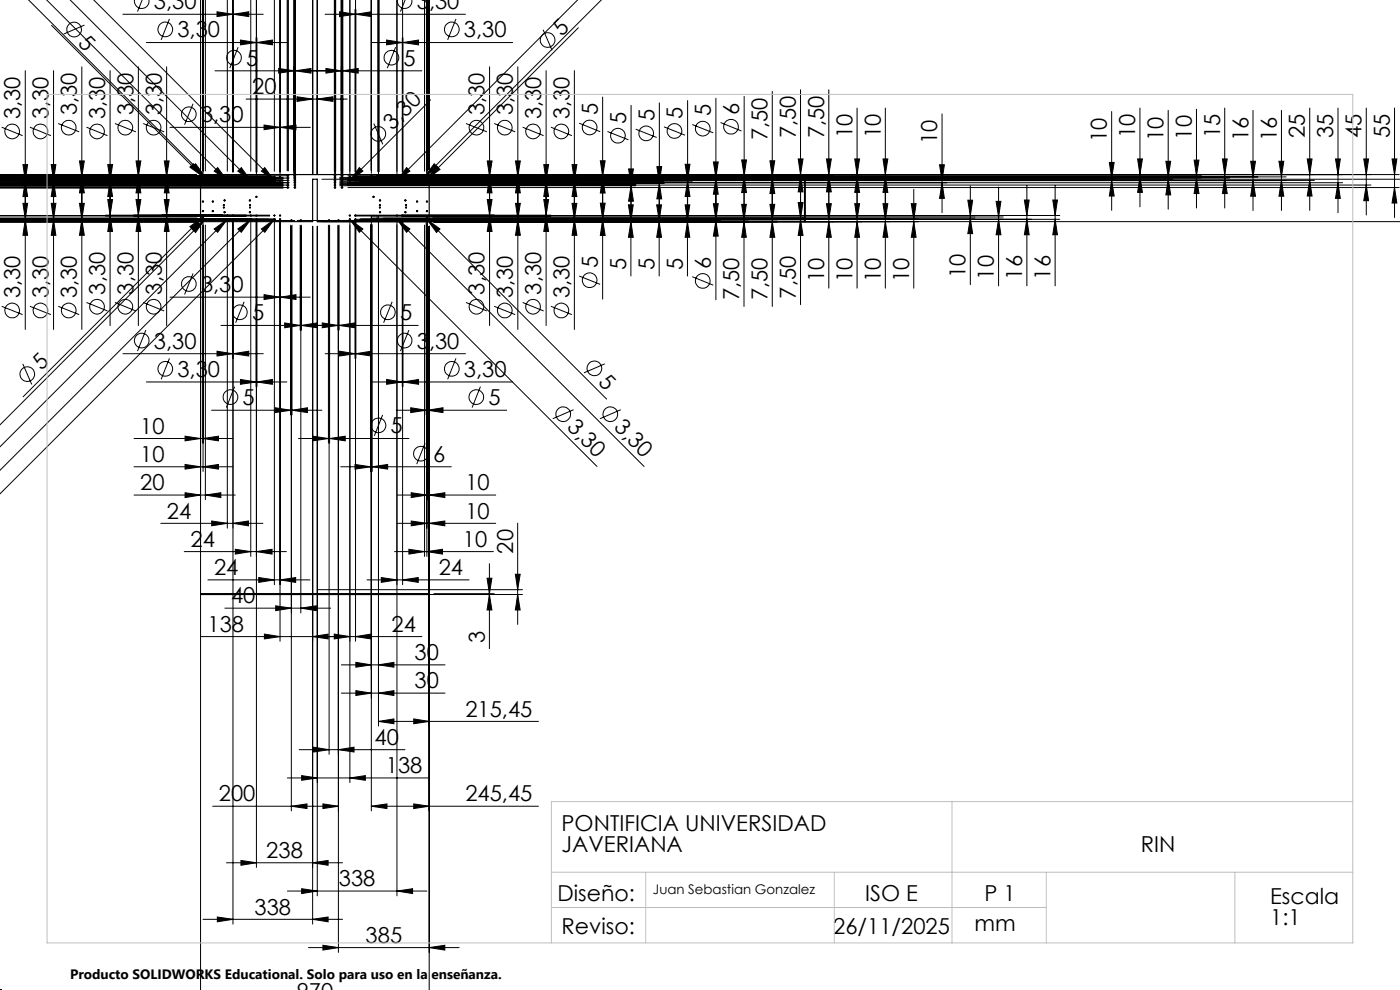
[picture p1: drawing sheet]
<svg xmlns="http://www.w3.org/2000/svg" width="297mm" height="210mm" viewBox="0 0 297 210" stroke-linecap="round" stroke-linejoin="round" font-family="sans-serif">
<g fill="none" stroke="#000" stroke-width=".25">
<path d="M42.5 37h48.6v10h-23.8v-9h-1v9h-23.8zM78.8 37.8h1.5v.5h-1.5zM170.7 37h.1v10h-.1zM52.9 42.5l.2-.1v.2zM53 44l.1 .1zM53 43.5v.1zM54.3 41.7h.2v.1zM78.8 45.8h1.5v.5h-1.5zM80.5 44l.1 .1zM80.5 43.5l.1 .1zM42.5 125.9h48.6v.2h-48.6zM66.3 125.9v.2"/>
<path d="M67.3 125.9v.2"/>
<circle cx="43.1" cy="38" r=".12"/>
<circle cx="43.1" cy="37.5" r=".13"/>
<circle cx="43.6" cy="37.5" r=".13"/>
<circle cx="48.2" cy="37.5" r=".08"/>
<circle cx="48.2" cy="38.3" r=".08"/>
<circle cx="49.4" cy="37.5" r=".08"/>
<circle cx="49.4" cy="38.3" r=".08"/>
<circle cx="53.2" cy="37.5" r=".08"/>
<circle cx="53.2" cy="38.3" r=".08"/>
<circle cx="54.4" cy="37.5" r=".08"/>
<circle cx="54.4" cy="38.3" r=".08"/>
<circle cx="58.2" cy="37.5" r=".08"/>
<circle cx="58.2" cy="38.3" r=".09"/>
<circle cx="59.4" cy="37.5" r=".08"/>
<circle cx="59.4" cy="38.3" r=".09"/>
<circle cx="61" cy="37.8" r=".12"/>
<circle cx="61.1" cy="39.8" r=".13"/>
<circle cx="61.1" cy="37.3" r=".13"/>
<circle cx="61.1" cy="39.3" r=".13"/>
<circle cx="61.1" cy="38.3" r=".13"/>
<circle cx="61.1" cy="38.8" r=".13"/>
<circle cx="62.6" cy="37.8" r=".12"/>
<circle cx="62.6" cy="37.3" r=".13"/>
<circle cx="62.6" cy="39.8" r=".13"/>
<circle cx="62.6" cy="39.3" r=".13"/>
<circle cx="62.6" cy="38.3" r=".13"/>
<circle cx="62.6" cy="38.8" r=".13"/>
<circle cx="71.1" cy="37.8" r=".12"/>
<circle cx="71.1" cy="37.3" r=".13"/>
<circle cx="71.1" cy="39.8" r=".13"/>
<circle cx="71.1" cy="39.3" r=".13"/>
<circle cx="71.1" cy="38.3" r=".13"/>
<circle cx="71.1" cy="38.8" r=".13"/>
<circle cx="72.5" cy="37.8" r=".12"/>
<circle cx="72.6" cy="39.8" r=".13"/>
<circle cx="72.6" cy="37.3" r=".13"/>
<circle cx="72.6" cy="39.3" r=".13"/>
<circle cx="72.6" cy="38.3" r=".13"/>
<circle cx="72.6" cy="38.8" r=".13"/>
<circle cx="74.2" cy="37.5" r=".08"/>
<circle cx="74.2" cy="38.3" r=".08"/>
<circle cx="75.4" cy="37.5" r=".08"/>
<circle cx="75.4" cy="38.3" r=".08"/>
<circle cx="78.8" cy="37.4" r=".15"/>
<circle cx="80.3" cy="37.4" r=".14"/>
<circle cx="84.2" cy="37.5" r=".08"/>
<circle cx="84.2" cy="38.3" r=".09"/>
<circle cx="85.4" cy="37.5" r=".08"/>
<circle cx="85.4" cy="38.3" r=".09"/>
<circle cx="90" cy="37.5" r=".13"/>
<circle cx="90.5" cy="38" r=".12"/>
<circle cx="90.5" cy="37.5" r=".13"/>
<circle cx="43" cy="44.8" r=".11"/>
<circle cx="43" cy="42.8" r=".1"/>
<circle cx="43.1" cy="46.5" r=".12"/>
<circle cx="43.1" cy="46" r=".13"/>
<circle cx="43.5" cy="46.5" r=".12"/>
<circle cx="45.2" cy="44.8" r=".11"/>
<circle cx="45.2" cy="42.8" r=".1"/>
<circle cx="47.5" cy="43.5" r=".07"/>
<circle cx="47.5" cy="44" r=".07"/>
<circle cx="47.6" cy="42.5" r=".1"/>
<circle cx="47.6" cy="45" r=".1"/>
<circle cx="48.2" cy="45.7" r=".08"/>
<circle cx="48.2" cy="46.5" r=".08"/>
<circle cx="49.4" cy="45.7" r=".08"/>
<circle cx="49.4" cy="46.5" r=".08"/>
<circle cx="53" cy="45" r=".1"/>
<circle cx="53.2" cy="45.7" r=".08"/>
<circle cx="53.2" cy="46.5" r=".08"/>
<circle cx="54.4" cy="45.8" r=".11"/>
<circle cx="54.4" cy="46.5" r=".08"/>
<circle cx="58.2" cy="45.7" r=".08"/>
<circle cx="58.2" cy="46.5" r=".08"/>
<circle cx="59.4" cy="45.7" r=".08"/>
<circle cx="59.4" cy="46.5" r=".08"/>
<circle cx="61.8" cy="46.8" r=".13"/>
<circle cx="63.8" cy="46.8" r=".12"/>
<circle cx="69.8" cy="46.8" r=".12"/>
<circle cx="71.8" cy="46.8" r=".12"/>
<circle cx="74.2" cy="45.7" r=".08"/>
<circle cx="74.2" cy="46.5" r=".08"/>
<circle cx="75.4" cy="45.7" r=".08"/>
<circle cx="75.4" cy="46.5" r=".08"/>
<circle cx="78.8" cy="46.6" r=".15"/>
<circle cx="79.2" cy="41.8" r=".1"/>
<circle cx="80.3" cy="46.6" r=".14"/>
<circle cx="80.6" cy="42.5" r=".1"/>
<circle cx="80.6" cy="45" r=".1"/>
<circle cx="84.2" cy="45.7" r=".08"/>
<circle cx="84.2" cy="46.5" r=".08"/>
<circle cx="85.4" cy="45.7" r=".08"/>
<circle cx="85.4" cy="46.5" r=".08"/>
<circle cx="86" cy="42.5" r=".1"/>
<circle cx="86" cy="45" r=".1"/>
<circle cx="86.1" cy="44" r=".08"/>
<circle cx="86.1" cy="43.5" r=".08"/>
<circle cx="88.5" cy="44.8" r=".11"/>
<circle cx="88.5" cy="42.8" r=".1"/>
<circle cx="90" cy="46.5" r=".12"/>
<circle cx="90.5" cy="46.5" r=".12"/>
<circle cx="90.5" cy="46" r=".13"/>
<circle cx="90.6" cy="44.8" r=".11"/>
<circle cx="90.6" cy="42.8" r=".1"/>
</g>
<g fill="none" stroke="#000" stroke-width=".21">
<path d="M6 0l37.5 37.4M9.9 0l38.3 38.3M14.8 0l38.4 38.3M19.8 0l38.3 38.3M30.2 0l-1 2.5M31.6 -.1a1.55 1.55 0 0 1-1.5 1.9 1.55 1.55 0 0 1-1.6-1.8M42.5 0v36M43.1 0v36.8M43.6 0v36.3M48.2 0v36.3M49.4 0v36.3M53.2 0v36.3"/>
<path d="M54.4 0v37.1M58.2 0v36.3M59.4 0v37.1M60.9 0v36.3M61.1 0v36M61.2 0v36.3M62.4 0v38.8h.3v-38.8M62.5 0v38.5M66.3 0v37M67.3 0v37M70.9 0v38.8h.3v-38.8M71 0v36"/>
<path d="M72.4 0v38.8h.3v-38.8M72.6 0v38.5M74.2 0v37.1M75.4 0v36.3M78.8 0v36.8M80.2 0v36.4M80.3 0v36.8M80.4 0v36.4M84.2 0v37.1M85.4 0v36.3M86 0l-1.1 2.5M87.4 -.1a1.55 1.55 0 0 1-1.6 1.9 1.55 1.55 0 0 1-1.5-1.8"/>
<path d="M90.1 0v36.3M90.6 0v36.8M91.1 0v36M122.6 0l-38.3 38.3M127.6 0l-37.6 37.6M5.4 15v54.9M10.9 5.4l32.1 32M11.4 15v54.9M17.4 14.2v55.7M17.9 5.3l-4.4 1.9M23.4 15v54.1M26.1 3h29.7"/>
<path d="M29.4 14.2v54.9M31 9h29.9M35.3 14.2v54.9M35.9 4l-1.7 4.5M45.6 15h43.9M46 2.5l3.3 .5-3.3 .5zM49.3 2v34.5M49.5 3l3.3-.5v1zM49.5 2v34.5M50.5 10l-1.7 4.5M51 8.5l3.3 .5-3.3 .5zM54.3 8v28.5"/>
<path d="M54.5 9l3.3-.5v1zM54.5 8v28.5M59.1 14.5l3.3 .5-3.3 .5zM62.7 15l3.3-.5v1zM69 3h29.7M69.1 14.5l3.3 .5-3.3 .5zM72 2.5l3.3 .5-3.3 .5zM72.7 15l3.3-.5v1zM75.3 2v34.5M75.5 3l3.3-.5v1zM75.5 2v34.5M79 9h29.8"/>
<path d="M82 8.5l3.3 .5-3.3 .5zM83.9 10l-1.7 4.5M85.3 8v28.5M85.5 9l3.3-.5v1zM85.5 8v28.5M96.7 4l-1.7 4.5M103.9 14.2v54.9M109.9 14.2v55.7M115.2 6.3l1.9 4.4M115.9 15v54.1M121.8 15v54.9M122.7 5.9l-32.2 32.2"/>
<path d="M163.8 19.4v45.6M169.8 19v45.6M175.8 19v42.1M-.1 38.8h61.4M-.1 39.8h61.4M-.1 39.9h60.1M-.1 39.6h60.1M0 37h41.6M0 38.4h60M0 37.5h58.3M0 38.1h60M0 37.9h60"/>
<path d="M0 37.6h60M0 38h41.8M0 39.3h61.3M0 37.8h61.3M0 37.3h61.3M0 39.4h60M0 39.1h60M0 38.9h60M0 38.7h60M.4 27l4.4 1.8M4.4 38.2h54M4.9 34.9h1l-.5 3.3z"/>
<path d="M5.4 38.4l.5 3.3h-1zM6.3 27l4.5 1.8M10.9 34.9h1l-.5 3.3zM11.4 38.4l.5 3.3h-1zM12.3 26.2l4.5 1.8M16.4 37.6h40.8M16.4 37.4h40.8M16.9 34.1h1l-.5 3.3zM17.4 37.6l.5 3.3h-1zM18.3 27l4.5 1.8M22.9 34.9h1l-.5 3.3zM23.4 38.4l.5 3.3h-1z"/>
<path d="M24.4 26.2l4.4 1.8M28.9 34.1h1l-.5 3.3zM29.4 37.6l.5 3.3h-1zM30.4 26.2l4.4 1.8M34.9 34.1h1l-.6 3.3zM35.3 37.6l.6 3.3h-1zM36.1 27h29.7M40.3 35.4l.7-.7 2 2.7zM40.8 35.4l.7-.7 2 2.7zM41 22l-1.8 4.4M42.9 38h.3M43 37.4l.1 .2"/>
<path d="M43.1 37.4v.2M43.1 37.9v.2M43.5 37.4l.1 .2M43.6 37.4v.2M46.2 35.6l2 2.7-2.8-2zM48.2 38.3l.1 .1M48.2 37.4v.2M48.2 38.2v.2M49.4 37.4v.2M49.4 38.2v.2M50.4 36.3l.8-.7 2 2.7zM52.2 21h21.5"/>
<path d="M53.2 38.3l.1 .1M53.2 37.4v.2M53.2 38.2v.2M54.4 37.4v.2M54.4 38.2v.2M56 26.5l3.3 .5-3.3 .5zM56.2 35.6l1.9 2.7-2.6-2zM58.1 38.3l.2 .1M58.2 37.4v.2M58.2 38.2v.2M59.3 37.5h.2M59.3 26v10.5"/>
<path d="M59.4 37.4v.2M59.4 38.2v.2M59.5 27l3.3-.5v1zM59.5 26v10.5M61.1 37.1v.3M61.1 37.6v.3M61.1 38.1v.3M61.1 38.7v.2M61.1 39.1v.3M61.1 39.6v.3M61.3 38.3h-61.3M62.4 38.3h.3"/>
<path d="M62.4 39.8h.3M62.4 39.3h.3M62.4 37.8h.3M62.4 37.3h.3M62.5 38.7v.2M62.5 39.1v.3M62.5 39.6v.3M63 20.5l3.3 .5-3.3 .5zM67.3 21l3.3-.5v1zM68.3 38h228.8M70.9 38.3h.3M70.9 39.8h.3"/>
<path d="M70.9 39.3h.3M70.9 37.8h.3M70.9 37.3h.3M71 37.1v.3M71 37.6v.3M71 38.1v.3M71 38.7v.2M71 39.1v.3M71 39.6v.3M72.1 38.4h74.8M72.1 38.1h74.8M72.1 37.9h80.8"/>
<path d="M72.1 37.6h80.8M72.1 39.4h62.8M72.1 39.1h62.8M72.1 38.9h68.8M72.1 38.7h68.8M72.4 38.3h.3M72.4 39.8h.3M72.4 39.3h.3M72.4 37.8h.3M72.4 37.3h.3M72.6 38.7v.2M72.6 39.1v.3"/>
<path d="M72.6 39.6v.3M73.8 38.8h211M73.8 38.3h205M73.8 39.8h223M73.8 39.3h217M73.8 37.8h187M73.8 37.3h181M74.1 37.5h.2M74.2 37.4v.2M74.2 38.2v.2M75.2 37.6h35.7M75.2 37.4h35.7"/>
<path d="M75.3 37.5h197.5M75.4 37.4v.2M75.4 38.2v.2M76.2 35.6l.8 .7-2.7 2zM76.4 38.2h46.5M78.7 37.4h.2M78.8 37.3v.2M79.3 26.2l1.9 4.4M79.8 37.2h79.1M80 37.4h96.8M80.3 37.3v.2M84.2 37.4v.2"/>
<path d="M84.2 38.2v.2M84.3 38.3l-.2 .1M85.4 37.4v.2M85.4 38.2v.2M86.3 35.6l.7 .7-2.7 2zM90.1 37.4v.2M90.6 37.4v.2M90.6 37.9v.2M91.3 21.2l-17.1 17.2M92 37h204.8M92.1 34.7l.8 .7-2.8 2zM92.6 35.2l.7 .7-2.7 2z"/>
<path d="M98.8 26.2l4.5 1.8M103.4 34.1h1l-.5 3.3zM103.9 37.6l.5 3.3h-1zM104.8 26.2l4.5 1.8M109.4 34.1h1l-.5 3.3zM109.9 37.6l.5 3.3h-1zM110.9 27l4.4 1.8M115.4 34.9h1l-.5 3.3zM115.9 38.4l.5 3.3h-1zM116.9 27l4.4 1.8M121.4 34.9h1l-.6 3.3zM121.8 38.4l.6 3.3h-1z"/>
<path d="M122.9 26.1l4.4 1.8M127.4 34.1h1l-.6 3.3zM127.8 37.6l.6 3.3h-1zM127.8 20.6v42.9M128.9 27.9l4.4 1.8M133.3 35.8h1.1l-.5 3.3zM133.9 39.4l.5 3.3h-1.1zM133.9 22.4l-.1 36.2M134.9 27.4l4.4 1.8M139.3 35.3h1.1l-.5 3.4zM139.9 38.9l.5 3.3h-1.1zM139.9 21.8l-.1 36.8"/>
<path d="M140.9 26.9l4.4 1.8M145.3 34.8h1.1l-.5 3.3zM145.9 38.4l.5 3.3h-1.1zM145.9 21.3l-.1 37.3M146.9 26.4l4.4 1.8M151.3 34.4h1.1l-.5 3.2zM151.9 37.9l.5 3.3h-1.1zM151.9 20.8v42.8M152.9 26l4.4 1.8M157.3 33.9h1.1l-.5 3.3zM157.9 37.5l.5 3.3h-1.1zM157.9 20.5v23.4"/>
<path d="M163.3 34.1h1.1l-.6 3.3zM163.8 37.8l.6 3.3h-1.1zM169.3 33.7h1.1l-.6 3.3zM169.8 37.4l.6 3.3h-1.1zM175.3 33.7h1.1l-.6 3.3zM175.8 37.4l.6 3.3h-1.1zM181.3 33.7h1.1l-.6 3.3zM181.8 37.5l.6 3.3h-1.1zM181.8 22.9v38.2M187.3 33.7h1l-.5 3.3zM187.8 37.5l.5 3.3h-1zM187.8 22.9v38.2"/>
<path d="M199.3 35h1l-.5 3.3zM199.8 38.8l.5 3.3h-1zM199.8 24.2v20.9M205.8 39.4v21M211.8 39.7v20.9M217.8 39.4v21.2M223.8 39.4v21.2M235.3 34.5h1.1l-.6 3.3zM235.8 38.3l.6 3.3h-1.1zM235.8 23.7v20.9M241.3 33.7h1.1l-.6 3.3zM241.8 37.5l.6 3.3h-1.1z"/>
<path d="M241.8 22.9v21M247.3 34.2h1.1l-.6 3.3zM247.8 38l.6 3.3h-1.1zM247.8 23.4v21M253.3 34h1.1l-.6 3.3zM253.8 37.8l.6 3.3h-1.1zM253.8 23.2v20.9M259.3 33.7h1l-.5 3.3zM259.8 37.8l.5 3.3h-1zM259.8 22.9v21.2M265.3 34.2h1l-.5 3.3zM265.8 38.3l.5 3.3h-1z"/>
<path d="M265.8 23.4v21.3M271.3 34.2h1l-.4 3.3zM271.9 38.3l.4 3.3h-1zM271.9 23.4v21.3M277.3 33.7h1l-.5 3.3zM277.8 38.3l.5 3.3h-1zM277.8 22.9v21.7M283.3 33.7h1l-.5 3.3zM283.8 38.8l.5 3.3h-1zM283.8 22.9v22.2M289.3 33.7h1l-.5 3.3zM289.8 39.3l.5 3.3h-1z"/>
<path d="M289.8 22.9v22.7M295.3 33.7h1l-.5 3.3zM295.8 39.8l.5 3.3h-1zM295.8 22.9v23.2M-.1 46.5h58.4M-.1 45.7h57.1M0 47h41.6M0 46.4h42.1M0 46h41.8M0 46.8h62.5M4.4 46.5h54M4.9 43.1h1l-.5 3.4z"/>
<path d="M5.4 46.6l.5 3.3h-1zM10.9 43.1h1l-.5 3.4zM11.4 46.6l.5 3.3h-1zM16.9 43.1h1l-.5 3.4zM17.4 46.6l.5 3.3h-1zM22.4 45.8h34.8M22.4 45.6h34.8M22.9 42.3h1l-.5 3.3zM23.4 45.8l.5 3.3h-1zM28.9 42.3h1l-.5 3.3zM29.4 45.8l.5 3.3h-1zM34.9 42.3h1l-.6 3.3z"/>
<path d="M35.3 45.8l.6 3.3h-1zM40.3 48.1l2.7-2-2 2.7zM40.8 48.6l2.7-2-2 2.7zM41 58l-1.8 4.5M42.5 48v162.1M42.9 46h.3M42.9 42.7h.3M42.9 44.8h.3M43 46.1l-38.1 38.1M43 42.6v.3M43 44.7v.2M43.1 45.9v.2"/>
<path d="M43.1 46.4v.2M43.1 47.3v52.7M43.1 45.9l-.1 .2M43.6 46.4v.2M43.6 47.8v58.2M43.6 46.4l-43.6 43.8M45 42.7h.3M45 44.8h.3M45.2 42.6v.3M45.2 44.7v.2M45.4 48.6l2.8-2-2 2.7zM47.3 43.5h.3"/>
<path d="M47.3 44h.3M47.5 43.4v.2M47.5 43.9v.3M47.5 42.5h.3M47.5 45h.3M47.6 42.4v.2M47.6 44.9v.2M48.2 46.6l-48.2 48.2M48.2 45.6v.3M48.2 46.4v.2M48.2 46.9v65.1M48.3 46.5l-.1 .1"/>
<path d="M49.3 46.7v29.3M49.4 45.6v.3M49.4 46.4v.2M49.4 46.9v149.1M49.5 46.7v29.3M50.4 48.6l2.8-2-2 2.7zM52.9 42.5h.2M52.9 45h.2M52.9 43.5h.3M52.9 44h.3M53 42.4v.2M53 43.4v.2"/>
<path d="M53 43.9v.3M53 44.9v.2M53.2 46.6l-53.2 53.2M53.2 45.6v.3M53.2 46.4v.2M53.2 46.9v71.1M53.3 46.5l-.1 .1M54.3 41.8h.2M54.3 46.7v35.3M54.4 41.7v.2M54.4 46.4v.2M54.4 46.7v137.3"/>
<path d="M54.5 46.7v35.3M55.5 48.6l2.6-2-1.9 2.7zM58.1 45.7h.2M58.2 45.6v.3M58.2 46.4v.2M58.2 46.9v77.1M58.3 46.5l-58.3 58.3M58.4 46.6h-58.4M59.3 46.5h.2M59.3 45.7h.2M59.3 46.7v17.3M59.4 45.6v.3"/>
<path d="M59.4 46.4v.2M59.4 46.9v89.1M59.5 46.7v17.3M61.7 47.8v40.2M61.8 46.6v.3M61.8 48v124M61.9 47.8v40.2M63 46.8h83.8M63.7 47.8v22.2M63.8 46.6v.3M63.8 48v82M63.9 47.8v22.2"/>
<path d="M66.3 48v148M67.3 48v142M67.3 47h229.8M69.7 47.8v46.2M69.8 46.6v.3M69.8 48v112M69.9 47.8v46.2M71.7 47.8v22.2M71.8 46.6v.3M71.8 48v154M71.9 47.8v22.2M74.1 46.5h.2"/>
<path d="M74.1 45.7h.2M74.2 46.5l.1 .1M74.2 45.6v.3M74.2 46.4v.2M74.2 46.9v119.1M74.3 46.6l2.7 2-.8 .7zM74.3 46.6l52.3 52.3M75.2 45.8h41.7M75.2 45.6h41.7M75.3 46.5h149.5M75.3 45.7h149.5M75.3 46.7v29.3"/>
<path d="M75.4 45.6v.3M75.4 46.4v.2M75.4 46.9v89.1M75.5 46.7v29.3M76.4 46.6h94.5M76.4 46.5h46.5M78.6 47.7v52.3M78.8 46.5v125.5M79 47.7v52.3M79.1 41.8h.2M79.2 41.7v.2M79.8 46.3h127"/>
<path d="M79.8 45.8h127M80.3 46.5v107.5M80.5 42.5h.2M80.5 45h.2M80.5 43.5h.2M80.5 44h.2M80.6 43.4v.2M80.6 43.9v.3M80.6 42.4v.2M80.6 44.9v.2M81.3 46.8h71.6M84.1 46.5l.2 .1"/>
<path d="M84.2 45.6v.3M84.2 46.4v.2M84.2 46.9v143.1M84.3 46.6l2.7 2-.7 .7zM84.3 46.6l52.3 52.3M85.3 46.7v35.3M85.4 45.6v.3M85.4 46.4v.2M85.4 46.9v77.1M85.5 46.7v35.3M85.9 42.5h.2M85.9 45h.2"/>
<path d="M86 42.4v.2M86 44.9v.2M86 43.5h.3M86 44h.3M86.1 43.4v.2M86.1 43.9v.3M88.3 42.7h.3M88.3 44.8h.3M88.5 42.6v.3M88.5 44.7v.2M90.1 46.4v.2M90.1 47.8v70.2"/>
<path d="M90.4 47v41M90.4 46h.3M90.5 42.7h.2M90.5 44.8h.2M90.5 46.4l.1 .2M90.6 42.6v.3M90.6 44.7v.2M90.6 45.9v.2M90.6 46.4v.2M90.6 47.3v70.7M90.6 46.6l2.7 2-.7 .7zM90.6 46.6l38.1 38.1"/>
<path d="M90.7 47v41M91.1 48v162.1M91.1 46.4h37.8M91.8 46h121M103.4 42.3h1l-.5 3.3zM103.9 45.8l.5 3.3h-1zM109.4 43.1h1l-.5 3.4zM109.9 46.6l.5 3.3h-1zM115.4 42.3h1l-.5 3.3zM115.9 45.8l.5 3.3h-1zM121.4 43.1h1l-.6 3.4zM121.8 46.6l.6 3.3h-1z"/>
<path d="M122.9 58.6l4.4 1.7M127.4 43.1h1l-.6 3.3zM127.8 46.6l.6 3.3h-1zM133.3 43.5h1l-.5 3.3zM133.8 47l.5 3.3h-1zM139.3 43.5h1l-.5 3.3zM139.8 47l.5 3.3h-1zM145.3 43.5h1l-.5 3.3zM145.8 47l.5 3.3h-1zM146.9 58.7l4.4 1.8M151.3 43.2h1.1l-.5 3.3zM151.9 46.8l.5 3.3h-1.1z"/>
<path d="M157.3 43.3h1l-.5 3.3zM157.8 47l.5 3.3h-1zM157.8 40.3v24.7M163.3 43.3h1.1l-.6 3.3zM163.8 47l.6 3.3h-1.1zM169.3 43h1.1l-.6 3.3zM169.8 46.6l.6 3.3h-1.1zM175.3 43.2h1.1l-.6 3.3zM175.8 47l.6 3.3h-1.1zM181.3 43.2h1.1l-.6 3.3zM181.8 47l.6 3.3h-1.1zM187.3 43.2h1l-.5 3.3z"/>
<path d="M187.8 47l.5 3.3h-1zM193.3 43.2h1l-.4 3.3zM193.9 47l.4 3.3h-1zM193.9 40.2v20.9M205.3 42.5h1l-.5 3.3zM205.8 46.3l.5 3.3h-1zM211.3 42.7h1l-.5 3.3zM211.8 46.5l.5 3.3h-1zM217.3 42.4h1l-.5 3.3zM217.8 46.5l.5 3.3h-1zM223.3 42.4h1l-.5 3.3zM223.8 46.5l.5 3.3h-1z"/>
<path d="M.4 65l4.4 1.7M4.8 77.2l1.9 4.4M6.3 65l4.5 1.7M12.3 65l4.5 1.7M18.3 64.2l4.5 1.8M24.4 64.2l4.4 1.8M26.1 75h29.7M30.4 64.2l4.4 1.8M30.9 70l-1.7 4.5M35.9 76l-1.7 4.5M36.1 63h29.7M46 74.5l3.3 .5-3.3 .5z"/>
<path d="M46.9 69h41.8M49.5 75l3.3-.5v1zM51.8 64l-1.8 4.5M56 62.5l3.3 .5-3.3 .5zM59.5 63l3.3-.5v1zM60.4 68.5l3.3 .5-3.3 .5zM63.9 69l3.3-.5v1zM68.4 68.5l3.3 .5-3.3 .5zM69 75h29.7M71.9 69l3.3-.5v1zM72 74.5l3.3 .5-3.3 .5zM75.5 75l3.3-.5v1z"/>
<path d="M83.2 64l-1.8 4.5M86.7 70l-1.8 4.5M96.7 76l-1.7 4.5M98.8 64.2l4.5 1.8M104.8 65l4.5 1.7M110.9 64.2l4.4 1.8M116.9 65l4.4 1.7M128.3 77.2l-4.4 1.9M28.4 99h21M28.4 93h21M31 81h29.9M39.3 98.5l3.2 .5-3.2 .5z"/>
<path d="M39.3 92.5l3.2 .5-3.2 .5zM43.1 99l3.3-.5v1zM43.1 93l3.3-.5v1zM44.9 87h23.4M49.8 82l-1.8 4.5M51 80.5l3.3 .5-3.3 .5zM54.5 81l3.3-.5v1zM58.4 86.5l3.3 .5-3.3 .5zM61.9 87l3.3-.5v1zM63.3 93h23.4M66.4 92.5l3.3 .5-3.3 .5zM69.9 93l3.3-.5v1z"/>
<path d="M72.3 99h23.4M75.3 98.5l3.3 .5-3.3 .5zM79 99l3.2-.5v1zM79 81h29.8M81.2 88l-1.8 4.5M82 80.5l3.3 .5-3.3 .5zM84.1 87h23.4M85.5 81l3.3-.5v1zM87.1 86.5l3.3 .5-3.3 .5zM90.2 94l-1.8 4.5M90.7 87l3.3-.5v1zM101.9 82l-1.7 4.5"/>
<path d="M121.7 86.9l-4.4 1.9M131.7 86.9l-4.4 1.9M28.4 105h21.5M34.1 111h21.7M39.1 117h21.6M39.3 104.5l3.2 .5-3.2 .5zM43.6 105l3.2-.5v1zM44.9 110.5l3.3 .5-3.3 .5zM49.4 111l3.3-.5v1zM49.9 116.5l3.3 .5-3.3 .5zM54.4 117l3.3-.5v1zM83.7 117h21"/>
<path d="M84.2 105h21M84.2 111h21M86.7 116.5l3.4 .5-3.4 .5zM87.2 110.5l3.4 .5-3.4 .5zM87.2 104.5l3.4 .5-3.4 .5zM90.6 117l3.3-.5v1zM91.1 111l3.3-.5v1zM91.1 105l3.3-.5v1zM103.8 119.6v18M109.8 111v21.5M42.7 135h46.8M44.1 123h21.7"/>
<path d="M47.7 129h22.5M54.9 122.5l3.3 .5-3.3 .5zM56.1 134.5l3.3 .5-3.3 .5zM58.5 128.5l3.3 .5-3.3 .5zM59.4 123l3.3-.5v1zM63.8 129l3.3-.5v1zM66.3 135l3.3-.5v1zM67.3 126.1h43.5M67.3 125.1h43.5M70.9 134.5l3.3 .5-3.3 .5zM75.4 135l3.3-.5v1zM77.9 123h21.6"/>
<path d="M80.9 122.5l3.3 .5-3.3 .5zM85.4 123l3.3-.5v1zM92 125.9h12.8M103.3 122.7h1.1l-.6 3.2zM103.8 126.1l.6 3.3h-1.1zM109.3 121.8h1l-.5 3.3zM109.8 126.1l.5 3.3h-1zM63.5 159h22.4M66.5 158.5l3.3 .5-3.3 .5zM71.8 159l3.3-.5v1zM72.4 147h22M72.4 141h22"/>
<path d="M75.5 146.5l3.3 .5-3.3 .5zM75.5 140.5l3.3 .5-3.3 .5zM80.3 153l3.3-.5v1zM80.3 147l3.3-.5v1zM80.3 141l3.3-.5v1zM80.3 153h33.9M87.8 152.5l3.3 .5-3.3 .5zM45.1 171h26.7M61 165h29.9M61.8 171l3.3-.5v1zM64 164.5l3.3 .5-3.3 .5zM68.5 170.5l3.3 .5-3.3 .5z"/>
<path d="M74.2 165l3.3-.5v1zM78.8 171l3.3-.5v1zM78.8 171h35.4M87.8 170.5l3.3 .5-3.3 .5zM43.1 195h29.6M46.1 194.5l3.3 .5-3.3 .5zM48 183h24.7M51.1 182.5l3.3 .5-3.3 .5zM61 189h29.6M64 188.5l3.3 .5-3.3 .5zM66.3 195l3.3-.5v1zM66.3 183l3.3-.5v1z"/>
<path d="M84.2 189l3.3-.5v1zM65.4 201h32M68.5 200.5l3.3 .5-3.3 .5zM91.1 201l3.3-.5v1z"/>
<circle cx="15.7" cy="6.3" r="1.56"/>
<circle cx="35.1" cy="6.2" r="1.56"/>
<circle cx="49.6" cy="12.2" r="1.56"/>
<circle cx="83" cy="12.2" r="1.56"/>
<circle cx="95.8" cy="6.2" r="1.56"/>
<circle cx="116.2" cy="8.5" r="1.55"/>
<circle cx="2.6" cy="27.9" r="1.56"/>
<circle cx="8.6" cy="27.9" r="1.56"/>
<circle cx="14.6" cy="27.1" r="1.56"/>
<circle cx="20.6" cy="27.9" r="1.56"/>
<circle cx="26.6" cy="27.1" r="1.55"/>
<circle cx="32.6" cy="27.1" r="1.55"/>
<circle cx="40.1" cy="24.2" r="1.56"/>
<circle cx="80.3" cy="28.4" r="1.56"/>
<circle cx="101.1" cy="27.1" r="1.56"/>
<circle cx="107.1" cy="27.1" r="1.56"/>
<circle cx="113.1" cy="27.9" r="1.55"/>
<circle cx="119.1" cy="27.9" r="1.55"/>
<circle cx="125.1" cy="27" r="1.55"/>
<circle cx="131.1" cy="28.8" r="1.55"/>
<circle cx="137.1" cy="28.3" r="1.55"/>
<circle cx="143.1" cy="27.8" r="1.55"/>
<circle cx="149.1" cy="27.3" r="1.55"/>
<circle cx="155.1" cy="26.9" r="1.55"/>
<circle cx="125.1" cy="59.4" r="1.55"/>
<circle cx="149.1" cy="59.6" r="1.55"/>
<circle cx="2.6" cy="65.9" r="1.56"/>
<circle cx="5.8" cy="79.4" r="1.55"/>
<circle cx="8.6" cy="65.9" r="1.56"/>
<circle cx="14.6" cy="65.9" r="1.56"/>
<circle cx="20.6" cy="65.1" r="1.56"/>
<circle cx="26.6" cy="65" r="1.55"/>
<circle cx="30.1" cy="72.2" r="1.55"/>
<circle cx="32.6" cy="65" r="1.55"/>
<circle cx="35.1" cy="78.2" r="1.55"/>
<circle cx="40.1" cy="60.2" r="1.55"/>
<circle cx="50.9" cy="66.2" r="1.55"/>
<circle cx="82.3" cy="66.2" r="1.55"/>
<circle cx="85.8" cy="72.2" r="1.55"/>
<circle cx="95.8" cy="78.2" r="1.55"/>
<circle cx="101.1" cy="65.1" r="1.56"/>
<circle cx="107.1" cy="65.9" r="1.56"/>
<circle cx="113.1" cy="65" r="1.55"/>
<circle cx="119.1" cy="65.9" r="1.55"/>
<circle cx="126.1" cy="78.1" r="1.56"/>
<circle cx="48.9" cy="84.2" r="1.56"/>
<circle cx="80.3" cy="90.2" r="1.56"/>
<circle cx="89.3" cy="96.2" r="1.56"/>
<circle cx="101" cy="84.2" r="1.56"/>
<circle cx="119.5" cy="87.9" r="1.56"/>
<circle cx="129.5" cy="87.9" r="1.55"/>
</g>
<g fill="none" stroke="#000" stroke-width=".21" stroke-dasharray="15.2 1.3 1.3 1.3" stroke-linecap="butt">
<path d="M43 38h-.2M43 37.5h-.2M43.1 37.9v-.1M43.1 38.1v.2M43.1 37.4v-.1M43.1 37.6v.2M43.2 38h.1M43.2 37.5h.1M43.5 37.5h-.2M43.6 37.4v-.1M43.6 37.6v.2M43.7 37.5h.1"/>
<path d="M48.1 37.5h-.1M48.1 38.3h-.1M48.2 37.4v-.1M48.2 37.6v.1M48.2 38.2v-.1M48.2 38.4v.1M48.3 37.5h.1M48.3 38.3h.1M49.3 37.5h-.1M49.3 38.3h-.1M49.4 37.4v-.1M49.4 37.6v.1"/>
<path d="M49.4 38.2v-.1M49.4 38.4v.1M53.1 38.3h-.1M53.1 37.5h-.1M53.2 38.2v-.1M53.2 38.4v.1M53.2 37.4v-.1M53.2 37.6v.1M54.3 37.5h-.1M54.3 38.3h-.1M54.4 37.4v-.1M54.4 37.6v.1"/>
<path d="M54.4 38.2v-.1M54.4 38.4v.1M54.5 37.5h.1M54.5 38.3h.1M58.1 37.5h-.1M58.1 38.3h-.1M58.2 37.4v-.1M58.2 37.6v.1M58.2 38.2v-.1M58.2 38.4v.1M59.3 38.3h-.1M59.3 37.5h-.1"/>
<path d="M59.4 38.2v-.1M59.4 38.4v.1M59.4 37.4v-.1M59.4 37.6v.1M61 37.3h-.2M61 37.8h-.2M61 38.3h-.2M61 38.8h-.2M61 39.3h-.2M61 39.8h-.2M61.1 37.1v-.1M61.1 37.4v.1"/>
<path d="M61.1 37.6v-.1M61.1 37.9v.1M61.1 38.1v-.1M61.1 38.4v.1M61.1 38.6v-.1M61.1 38.9v.1M61.1 39.1v-.1M61.1 39.4v.1M61.1 39.6v-.1M61.1 39.9v.1M61.2 37.3h.1M61.2 37.8h.1"/>
<path d="M61.2 38.3h.1M61.2 38.8h.1M61.2 39.3h.1M61.2 39.8h.1M62.4 39.3h-.1M62.4 39.8h-.1M62.4 38.8h-.1M62.4 38.3h-.1M62.4 37.3h-.1M62.4 37.8h-.1M62.6 39.1v-.1M62.6 39.4v.1"/>
<path d="M62.6 39.6v-.1M62.6 39.9v.1M62.6 38.6v-.1M62.6 38.9v.1M62.6 38.1v-.1M62.6 38.4v.1M62.6 37.1v-.1M62.6 37.4v.1M62.6 37.6v-.1M62.6 37.9v.1M62.7 39.3h.1M62.7 39.8h.1"/>
<path d="M62.7 38.8h.1M62.7 38.3h.1M62.7 37.3h.1M62.7 37.8h.1M71 39.8h-.2M71 39.3h-.2M71 38.8h-.2M71 38.3h-.2M71 37.8h-.2M71 37.3h-.2M71.1 39.6v-.1M71.1 39.9v.1"/>
<path d="M71.1 39.1v-.1M71.1 39.4v.1M71.1 38.6v-.1M71.1 38.9v.1M71.1 38.1v-.1M71.1 38.4v.1M71.1 37.6v-.1M71.1 37.9v.1M71.1 37.1v-.1M71.1 37.4v.1M71.2 39.8h.1M71.2 39.3h.1"/>
<path d="M71.2 38.8h.1M71.2 38.3h.1M71.2 37.8h.1M71.2 37.3h.1M72.5 39.8h-.2M72.5 39.3h-.2M72.5 38.8h-.2M72.5 38.3h-.2M72.5 37.3h-.2M72.5 37.8h-.2M72.6 39.6v-.1M72.6 39.9v.1"/>
<path d="M72.6 39.1v-.1M72.6 39.4v.1M72.6 38.6v-.1M72.6 38.9v.1M72.6 38.1v-.1M72.6 38.4v.1M72.6 37.1v-.1M72.6 37.4v.1M72.6 37.6v-.1M72.6 37.9v.1M72.7 39.8h.1M72.7 39.3h.1"/>
<path d="M72.7 38.8h.1M72.7 38.3h.1M72.7 37.3h.1M72.7 37.8h.1M74.1 38.3h-.1M74.1 37.5h-.1M74.2 38.2v-.1M74.2 38.4v.1M74.2 37.4v-.1M74.2 37.6v.1M75.3 37.5h-.1M75.3 38.3h-.1"/>
<path d="M75.4 37.4v-.1M75.4 37.6v.1M75.4 38.2v-.1M75.4 38.4v.1M75.5 37.5h.1M75.5 38.3h.1M78.6 37.4h-.1M78.8 37.6v.1M80.1 37.4h-.1M80.3 37.6v.1M84.1 38.3h-.1M84.1 37.5h-.1"/>
<path d="M84.2 38.2v-.1M84.2 38.4v.1M84.2 37.4v-.1M84.2 37.6v.1M84.3 38.3h.1M84.3 37.5h.1M85.3 37.5h-.1M85.3 38.3h-.1M85.4 37.4v-.1M85.4 37.6v.1M85.4 38.2v-.1M85.4 38.4v.1"/>
<path d="M90 37.5h-.2M90.1 37.4v-.1M90.1 37.6v.2M90.2 37.5h.1M90.4 37.5h-.1M90.4 38h-.1M90.6 37.4v-.1M90.6 37.6v.2M90.6 37.9v-.1M90.6 38.1v.2M90.7 37.5h.1M90.7 38h.1"/>
<path d="M42.9 42.7h-.1M42.9 44.8h-.1M43 46h-.2M43 46.5h-.2M43.1 42.6v-.1M43.1 42.9v.1M43.1 44.6v-.1M43.1 44.9v.1M43.1 45.9v-.1M43.1 46.1v.2M43.1 46.4v-.1M43.1 46.6v.2"/>
<path d="M43.2 42.7h.1M43.2 44.8h.1M43.2 46h.1M43.2 46.5h.1M43.5 46.5h-.2M43.6 46.4v-.1M43.6 46.6v.2M43.7 46.5h.1M45 42.7h-.1M45 44.8h-.1M45.2 42.6v-.1M45.2 42.9v.1"/>
<path d="M45.2 44.6v-.1M45.2 44.9v.1M45.3 42.7h.1M45.3 44.8h.1M47.4 43.5h-.1M47.4 44h-.1M47.5 43.4v-.1M47.5 43.6v.1M47.5 43.9v-.1M47.5 44.1v.1M47.5 42.5h-.1M47.5 45h-.1"/>
<path d="M47.6 43.5h.1M47.6 44h.1M47.6 42.4v-.1M47.6 42.6v.1M47.6 44.9v-.1M47.6 45.1v.1M47.8 42.5h.1M47.8 45h.1M48.1 45.7h-.1M48.1 46.5h-.1M48.2 45.6v-.1M48.2 45.8v.1"/>
<path d="M48.2 46.4v-.1M48.2 46.6v.1M48.3 45.7h.1M48.3 46.5h.1M49.3 46.5h-.1M49.3 45.7h-.1M49.4 46.4v-.1M49.4 46.6v.1M49.4 45.6v-.1M49.4 45.8v.1M52.9 45h-.1M52.9 42.5h-.1"/>
<path d="M53 44.9v-.1M53 45.1v.1M53 42.4v-.1M53 42.6v.1M53.1 43.4v-.1M53.1 43.6v.1M53.1 43.9v-.1M53.1 44.1v.1M53.1 46.5h-.1M53.1 45.7h-.1M53.1 45h.2M53.1 42.5h.2"/>
<path d="M53.2 46.4v-.1M53.2 46.6v.1M53.2 45.6v-.1M53.2 45.8v.1M54.3 41.8h-.1M54.3 46.5h-.1M54.4 41.6v-.1M54.4 41.9v.1M54.4 46.4v-.1M54.4 46.6v.1M54.5 41.8h.1M54.5 46.5h.1"/>
<path d="M58.1 45.7h-.1M58.1 46.5h-.1M58.2 45.6v-.1M58.2 45.8v.1M58.2 46.4v-.1M58.2 46.6v.1M59.3 46.5h-.1M59.3 45.7h-.1M59.4 46.4v-.1M59.4 46.6v.1M59.4 45.6v-.1M59.4 45.8v.1"/>
<path d="M61.7 46.8h-.1M61.8 46.6v-.1M61.8 46.9v.1M61.9 46.8h.2M63.7 46.8h-.1M63.8 46.6v-.1M63.8 46.9v.1M64 46.8h.1M69.7 46.8h-.1M69.8 46.6v-.1M69.8 46.9v.1M70 46.8h.1"/>
<path d="M71.7 46.8h-.1M71.8 46.6v-.1M71.8 46.9v.1M72 46.8h.1M74.1 46.5h-.1M74.1 45.7h-.1M74.2 46.4v-.1M74.2 46.6v.1M74.2 45.6v-.1M74.2 45.8v.1M75.3 46.5h-.1M75.3 45.7h-.1"/>
<path d="M75.4 46.4v-.1M75.4 46.6v.1M75.4 45.6v-.1M75.4 45.8v.1M75.5 46.5h.1M75.5 45.7h.1M78.6 46.6h-.1M79.1 41.8h-.1M79.3 41.6v-.1M79.3 41.9v.1M79.4 41.8h.1M80.1 46.6h-.1"/>
<path d="M80.5 44h-.1M80.5 43.5h-.1M80.5 42.5h-.1M80.5 45h-.1M80.6 43.9v-.1M80.6 44.1v.1M80.6 43.4v-.1M80.6 43.6v.1M80.6 42.4v-.1M80.6 42.6v.1M80.6 44.9v-.1M80.6 45.1v.1"/>
<path d="M80.7 44h.1M80.7 43.5h.1M84.1 46.5h-.1M84.1 45.7h-.1M84.2 46.4v-.1M84.2 46.6v.1M84.2 45.6v-.1M84.2 45.8v.1M84.3 46.5h.1M84.3 45.7h.1M85.3 46.5h-.1M85.3 45.7h-.1"/>
<path d="M85.4 46.4v-.1M85.4 46.6v.1M85.4 45.6v-.1M85.4 45.8v.1M85.9 42.5h-.1M85.9 45h-.1M86 42.4v-.1M86 42.6v.1M86 44.9v-.1M86 45.1v.1M86 44h-.1M86.1 42.5h.1"/>
<path d="M86.1 45h.1M86.1 43.4v-.1M86.1 43.6v.1M86.1 43.9v-.1M86.1 44.1v.1M86.3 43.5h.1M86.3 44h.1M88.4 42.7h-.1M88.4 44.8h-.1M88.5 42.6v-.1M88.5 42.9v.1M88.5 44.6v-.1"/>
<path d="M88.5 44.9v.1M88.6 42.7h.1M88.6 44.8h.1M90 46.5h-.2M90.1 46.4v-.1M90.1 46.6v.2M90.2 46.5h.1M90.4 46h-.1M90.4 46.5h-.1M90.5 42.7h-.1M90.5 44.8h-.1M90.6 45.9v-.1"/>
<path d="M90.6 46.1v.2M90.6 46.4v-.1M90.6 46.6v.2M90.6 42.6v-.1M90.6 42.9v.1M90.6 44.6v-.1M90.6 44.9v.1M90.7 46h.1M90.7 46.5h.1M90.7 42.7h.1M90.7 44.8h.1"/>
</g>
<path d="M0 210h.1" fill="none" stroke="#000" stroke-width=".21" stroke-dasharray="1.3 .6"/>
<path d="M10 20h277v180h-277zM202 170v30M287 170h-170v30M117 185h170M117 192.5h105M137 185v15M177 185v15M222 185v15M262 185v15" fill="none" stroke="#c0c0c0" stroke-width=".21"/>
<g fill="#000">
<path d="M76.2 35.6l.8 .7-2.7 2zM86.3 35.6l.7 .7-2.7 2zM92.1 34.7l.8 .7-2.8 2zM92.6 35.2l.7 .7-2.7 2z"/>
<path d="M50.4 36.3l2.8 2-2-2.7zM56.2 35.6l-.7 .7 2.6 2zM46.2 35.6l-.8 .7 2.8 2zM40.3 35.4l2.7 2-2-2.7zM41.5 34.7l-.7 .7 2.7 2z"/>
<path d="M67.3 21l3.3-.5v1zM63 20.5l3.3 .5-3.3 .5zM54.5 9l3.3-.5v1zM51 8.5l3.3 .5-3.3 .5zM85.5 9l3.3-.5v1zM82 8.5l3.3 .5-3.3 .5zM84.2 -.1h3.3zM64 -.1h3.3zM49.5 75l3.3-.5v1zM46 74.5l3.3 .5-3.3 .5zM59.5 27l3.3-.5v1zM56 26.5l3.3 .5-3.3 .5zM75.5 75l3.3-.5v1zM72 74.5l3.3 .5-3.3 .5zM74.2 165l3.3-.5v1zM64 164.5l3.3 .5-3.3 .5zM54.5 81l3.3-.5v1zM51 80.5l3.3 .5-3.3 .5zM85.5 81l3.3-.5v1zM82 80.5l3.3 .5-3.3 .5zM84.2 189l3.3-.5v1zM64 188.5l3.3 .5-3.3 .5zM75.5 3l3.3-.5v1zM72 2.5l3.3 .5-3.3 .5zM74.2 -.1h3.3zM64 -.1h3.3zM59.5 63l3.3-.5v1zM56 62.5l3.3 .5-3.3 .5zM49.5 3l3.3-.5v1zM46 2.5l3.3 .5-3.3 .5zM43.1 99l3.3-.5v1zM39.3 98.5l3.2 .5-3.2 .5zM43.1 93l3.3-.5v1zM39.3 92.5l3.2 .5-3.2 .5zM43.6 105l3.2-.5v1zM39.3 104.5l3.2 .5-3.2 .5zM43.6 -.1h3.2zM39.8 -.1h3.3zM43.1 -.1h3.3zM39.3 -.1h3.2zM43.1 -.1h3.3zM39.3 -.1h3.2zM90.6 -.1h3.3zM86.7 -.1h3.4zM90.7 87l3.3-.5v1zM87.1 86.5l3.3 .5-3.3 .5zM72.7 -.1h3.3zM69.1 -.1h3.3zM62.7 -.1h3.3zM59.1 -.1h3.3zM69.3 -.1h3.3zM62.5 -.1h3.4zM72.7 -.1h3.3zM69.1 -.1h3.3zM62.7 -.1h3.3zM59.1 -.1h3.3zM69.3 -.1h3.3zM62.5 -.1h3.4zM72.7 -.1h3.3zM69.1 -.1h3.3zM62.7 -.1h3.3zM59.1 -.1h3.3zM72.7 -.1h3.3zM69.1 -.1h3.3zM62.7 15l3.3-.5v1zM59.1 14.5l3.3 .5-3.3 .5zM69.3 -.1h3.3zM62.5 -.1h3.4zM72.7 -.1h3.3zM69.1 -.1h3.3zM62.7 -.1h3.3zM59.1 -.1h3.3zM69.3 -.1h3.3zM62.5 -.1h3.4zM72.7 15l3.3-.5v1zM69.1 14.5l3.3 .5-3.3 .5zM62.7 -.1h3.3zM59.1 -.1h3.3zM69.3 -.1h3.3zM62.5 -.1h3.4zM71.9 69l3.3-.5v1zM68.4 68.5l3.3 .5-3.3 .5zM61.9 87l3.3-.5v1zM58.4 86.5l3.3 .5-3.3 .5zM69.9 93l3.3-.5v1zM66.4 92.5l3.3 .5-3.3 .5zM63.9 69l3.3-.5v1zM60.4 68.5l3.3 .5-3.3 .5zM63.8 129l3.3-.5v1zM58.5 128.5l3.3 .5-3.3 .5zM71.2 -.1h3.3zM67.6 -.1h3.3zM71.2 -.1h3.3zM67.6 -.1h3.3zM61.2 -.1h3.3zM57.6 -.1h3.3z"/>
<path d="M253.3 34h1.1l-.6 3.3zM253.8 37.8l.6 3.3h-1.1z"/>
<path d="M297.1 38v3.3zM297.1 43.7v3.3zM-.1 43.2v3.3zM-.1 47v3.3zM193.3 43.2h1l-.4 3.3zM193.9 47l.4 3.3h-1zM-.1 43.2v3.3zM-.1 47v3.3zM187.3 43.2h1l-.5 3.3zM187.8 47l.5 3.3h-1zM-.1 43.2v3.3zM-.1 47v3.3zM-.1 42.7v3.3zM-.1 46.5v3.3zM-.1 43.2v3.3zM-.1 47v3.3zM-.1 43.2v3.3zM-.1 47v3.3zM-.1 34.2v3.3zM-.1 38v3.3zM181.3 43.2h1.1l-.6 3.3zM181.8 47l.6 3.3h-1.1zM175.3 43.2h1.1l-.6 3.3zM175.8 47l.6 3.3h-1.1zM145.3 43.5h1l-.5 3.3zM145.8 47l.5 3.3h-1zM139.3 43.5h1l-.5 3.3zM139.8 47l.5 3.3h-1zM133.3 43.5h1l-.5 3.3zM133.8 47l.5 3.3h-1zM-.1 43.5v3.3zM-.1 47v3.3zM163.3 43.3h1.1l-.6 3.3zM163.8 47l.6 3.3h-1.1zM157.3 43.3h1l-.5 3.3zM157.8 47l.5 3.3h-1zM205.3 42.5h1l-.5 3.3zM205.8 46.3l.5 3.3h-1zM235.3 34.5h1.1l-.6 3.3zM235.8 38.3l.6 3.3h-1.1zM163.3 34.1h1.1l-.6 3.3zM163.8 37.8l.6 3.3h-1.1z"/>
<path d="M-.1 43.7v3.3zM-.1 37v3.3zM29.4 37.6l.5 3.3h-1zM28.9 34.1h1l-.5 3.3zM23.4 38.4l.5 3.3h-1zM22.9 34.9h1l-.5 3.3zM-.1 38.3v3.3zM-.1 34.2v3.3zM-.1 37.5v3.3zM-.1 33.7v3.3zM109.9 37.6l.5 3.3h-1zM109.4 34.1h1l-.5 3.3zM121.8 38.4l.6 3.3h-1zM121.4 34.9h1l-.6 3.3zM271.9 38.3l.4 3.3h-1zM271.3 34.2h1l-.4 3.3zM241.8 37.5l.6 3.3h-1.1zM241.3 33.7h1.1l-.6 3.3zM23.4 45.8l.5 3.3h-1zM22.9 42.3h1l-.5 3.3zM5.4 46.6l.5 3.3h-1zM4.9 43.1h1l-.5 3.4zM-.1 46.5v3.3zM-.1 42.4v3.3zM17.4 37.6l.5 3.3h-1zM16.9 34.1h1l-.5 3.3zM11.4 38.4l.5 3.3h-1zM10.9 34.9h1l-.5 3.3zM-.1 37.5v3.3zM-.1 33.7v3.3zM115.9 45.8l.5 3.3h-1zM115.4 42.3h1l-.5 3.3zM121.8 46.6l.6 3.3h-1zM121.4 43.1h1l-.6 3.4zM223.8 46.5l.5 3.3h-1zM223.3 42.4h1l-.5 3.3zM29.4 45.8l.5 3.3h-1zM28.9 42.3h1l-.5 3.3zM11.4 46.6l.5 3.3h-1zM10.9 43.1h1l-.5 3.4zM-.1 46.5v3.3zM-.1 42.4v3.3zM103.9 45.8l.5 3.3h-1zM103.4 42.3h1l-.5 3.3zM109.9 46.6l.5 3.3h-1zM109.4 43.1h1l-.5 3.4zM217.8 46.5l.5 3.3h-1zM217.3 42.4h1l-.5 3.3zM103.9 37.6l.5 3.3h-1zM103.4 34.1h1l-.5 3.3zM115.9 38.4l.5 3.3h-1zM115.4 34.9h1l-.5 3.3zM265.8 38.3l.5 3.3h-1zM265.3 34.2h1l-.5 3.3zM187.8 37.5l.5 3.3h-1zM187.3 33.7h1l-.5 3.3zM35.3 45.8l.6 3.3h-1zM34.9 42.3h1l-.6 3.3zM17.4 46.6l.5 3.3h-1zM16.9 43.1h1l-.5 3.4zM-.1 46.5v3.3zM-.1 42.4v3.3zM35.3 37.6l.6 3.3h-1zM34.9 34.1h1l-.6 3.3zM5.4 38.4l.5 3.3h-1zM4.9 34.9h1l-.5 3.3zM-.1 38.3v3.3zM-.1 34.2v3.3zM-.1 37.5v3.3zM-.1 33.7v3.3zM-.1 46.6v3.3zM-.1 43.1v3.3zM-.1 38.1v3.3zM-.1 34.6v3.3zM-.1 37.5v3.3zM-.1 33.7v3.3zM-.1 37.5v3.3zM-.1 33.7v3.3zM127.8 37.6l.6 3.3h-1zM127.4 34.1h1l-.6 3.3zM181.8 37.5l.6 3.3h-1.1zM181.3 33.7h1.1l-.6 3.3zM247.8 38l.6 3.3h-1.1zM247.3 34.2h1.1l-.6 3.3zM127.8 46.6l.6 3.3h-1zM127.4 43.1h1l-.6 3.3zM211.8 46.5l.5 3.3h-1zM211.3 42.7h1l-.5 3.3zM295.8 39.8l.5 3.3h-1zM295.3 33.7h1l-.5 3.3zM-.1 39.8v3.3zM-.1 33.7v3.3zM289.8 39.3l.5 3.3h-1zM289.3 33.7h1l-.5 3.3zM-.1 39.3v3.3zM-.1 33.7v3.3zM199.8 38.8l.5 3.3h-1zM199.3 35h1l-.5 3.3zM283.8 38.8l.5 3.3h-1zM283.3 33.7h1l-.5 3.3zM277.8 38.3l.5 3.3h-1zM277.3 33.7h1l-.5 3.3zM-.1 38.8v3.3zM-.1 33.7v3.3zM259.8 37.8l.5 3.3h-1zM259.3 33.7h1l-.5 3.3zM-.1 37.8v3.3zM-.1 33.7v3.3zM-.1 37.3v3.3zM-.1 33.7v3.3zM133.9 39.4l.5 3.3h-1.1zM133.3 35.8h1.1l-.5 3.3zM139.9 38.9l.5 3.3h-1.1zM139.3 35.3h1.1l-.5 3.4zM145.9 38.4l.5 3.3h-1.1zM145.3 34.8h1.1l-.5 3.3zM151.9 37.9l.5 3.3h-1.1zM151.3 34.4h1.1l-.5 3.2zM-.1 37.9v3.3zM-.1 34.4v3.2zM-.1 38.4v3.3zM-.1 34.8v3.3zM-.1 38.9v3.3zM-.1 35.3v3.4zM-.1 39.4v3.3zM-.1 35.8v3.3zM-.1 39.9v3.3zM-.1 36.3v3.3zM157.9 37.5l.5 3.3h-1.1zM157.3 33.9h1.1l-.5 3.3zM175.8 37.4l.6 3.3h-1.1zM175.3 33.7h1.1l-.6 3.3zM169.8 37.4l.6 3.3h-1.1zM169.3 33.7h1.1l-.6 3.3zM151.9 46.8l.5 3.3h-1.1zM151.3 43.2h1.1l-.5 3.3zM169.8 46.6l.6 3.3h-1.1zM169.3 43h1.1l-.6 3.3zM103.8 126.1l.6 3.3h-1.1zM103.3 122.7h1.1l-.6 3.2zM109.8 126.1l.5 3.3h-1zM109.3 121.8h1l-.5 3.3z"/>
<path d="M45.4 48.6l.8 .7 2-2.7zM50.4 48.6l.8 .7 2-2.7zM55.5 48.6l.7 .7 1.9-2.7zM40.3 48.1l.7 .7 2-2.7zM40.8 48.6l.7 .7 2-2.7z"/>
<path d="M74.3 46.6l1.9 2.7 .8-.7zM84.3 46.6l2 2.7 .7-.7zM90.6 46.6l2 2.7 .7-.7z"/>
<path d="M44.9 110.5l3.3 .5-3.3 .5zM49.4 111l3.3-.5v1z"/>
<path d="M80.9 122.5l3.3 .5-3.3 .5zM85.4 123l3.3-.5v1z"/>
<path d="M42.5 210.1h3.4zM87.8 210.1h3.3zM67.3 -.1h3.3zM87.8 -.1h3.3zM49.9 -.1h3.3zM54.4 -.1h3.3zM51.1 -.1h3.3zM66.3 -.1h3.3zM46.1 194.5l3.3 .5-3.3 .5zM66.3 195l3.3-.5v1zM54.9 -.1h3.3zM59.4 -.1h3.3zM56.1 -.1h3.3zM66.3 -.1h3.3zM70.9 134.5l3.3 .5-3.3 .5zM75.4 135l3.3-.5v1zM49.9 116.5l3.3 .5-3.3 .5zM54.4 117l3.3-.5v1zM51.1 182.5l3.3 .5-3.3 .5zM66.3 183l3.3-.5v1zM70.9 -.1h3.3zM75.4 -.1h3.3zM54.9 122.5l3.3 .5-3.3 .5zM59.4 123l3.3-.5v1zM56.1 134.5l3.3 .5-3.3 .5zM66.3 135l3.3-.5v1zM44.9 -.1h3.3zM49.4 -.1h3.3zM46.1 -.1h3.3zM66.3 -.1h3.3zM86.7 -.1h3.4zM90.6 -.1h3.3zM87.2 -.1h3.4zM91.1 -.1h3.3zM87.2 -.1h3.4zM91.1 -.1h3.3zM87.2 110.5l3.4 .5-3.4 .5zM91.1 111l3.3-.5v1zM86.7 116.5l3.4 .5-3.4 .5zM90.6 117l3.3-.5v1zM87.2 104.5l3.4 .5-3.4 .5zM91.1 105l3.3-.5v1zM69.3 -.1h3.3zM91.1 -.1h3.3zM69.3 -.1h3.3zM91.1 -.1h3.3zM69.3 -.1h3.3zM91.1 -.1h3.3zM69.3 -.1h3.3zM91.1 -.1h3.3zM69.3 -.1h3.3zM91.1 -.1h3.3zM68.5 200.5l3.3 .5-3.3 .5zM91.1 201l3.3-.5v1zM66.5 158.5l3.3 .5-3.3 .5zM71.8 159l3.3-.5v1zM61.8 171l3.3-.5v1zM68.5 170.5l3.3 .5-3.3 .5zM67.8 -.1h3.2zM72.6 -.1h3.2zM57.7 -.1h3.4zM62.5 -.1h3.4zM76.8 -.1h3.4zM80.4 -.1h3.3zM80.3 -.1h3.3zM87.8 -.1h3.3zM78.8 -.1h3.3zM87.8 -.1h3.3zM75.3 98.5l3.3 .5-3.3 .5zM79 99l3.2-.5v1zM80.3 153l3.3-.5v1zM87.8 152.5l3.3 .5-3.3 .5zM78.8 171l3.3-.5v1zM87.8 170.5l3.3 .5-3.3 .5zM75.5 146.5l3.3 .5-3.3 .5zM80.3 147l3.3-.5v1zM75.5 140.5l3.3 .5-3.3 .5zM80.3 141l3.3-.5v1zM75.5 -.1h3.3zM80.3 -.1h3.3zM75.5 -.1h3.3zM80.3 -.1h3.3z"/>
</g>
<g font-size="4.7">
<text x="32.6" y="1.9">3,30</text>
<text x="88.4" y="1.9">3,30</text>
<text x="16.3" y="9.3" transform="rotate(45 16.3 9.3)">5</text>
<text x="37.6" y="7.9">3,30</text>
<text x="98.4" y="7.9">3,30</text>
<text x="119.2" y="7.9" transform="rotate(-45 119.2 7.9)">5</text>
<text x="52.2" y="13.9">5</text>
<text x="85.6" y="13.9">5</text>
<text x="53.5" y="20">20</text>
<text x="4.3" y="25.3" transform="rotate(-90 4.3 25.3)">3,30</text>
<text x="10.3" y="25.3" transform="rotate(-90 10.3 25.3)">3,30</text>
<text x="16.3" y="24.5" transform="rotate(-90 16.3 24.5)">3,30</text>
<text x="22.3" y="25.3" transform="rotate(-90 22.3 25.3)">3,30</text>
<text x="28.3" y="24.5" transform="rotate(-90 28.3 24.5)">3,30</text>
<text x="34.3" y="24.5" transform="rotate(-90 34.3 24.5)">3,30</text>
<text x="42.6" y="25.9">3,30</text>
<text x="83.3" y="27.8" transform="rotate(-45 83.3 27.8)">3,30</text>
<text x="102.8" y="24.5" transform="rotate(-90 102.8 24.5)">3,30</text>
<text x="108.8" y="24.5" transform="rotate(-90 108.8 24.5)">3,30</text>
<text x="114.8" y="25.3" transform="rotate(-90 114.8 25.3)">3,30</text>
<text x="120.8" y="25.3" transform="rotate(-90 120.8 25.3)">3,30</text>
<text x="126.8" y="24.5" transform="rotate(-90 126.8 24.5)">5</text>
<text x="132.8" y="26.2" transform="rotate(-90 132.8 26.2)">5</text>
<text x="138.8" y="25.7" transform="rotate(-90 138.8 25.7)">5</text>
<text x="144.8" y="25.2" transform="rotate(-90 144.8 25.2)">5</text>
<text x="150.8" y="24.7" transform="rotate(-90 150.8 24.7)">5</text>
<text x="156.8" y="24.3" transform="rotate(-90 156.8 24.3)">6</text>
<text x="162.8" y="29.7" transform="rotate(-90 162.8 29.7)">7,50</text>
<text x="168.8" y="29.4" transform="rotate(-90 168.8 29.4)">7,50</text>
<text x="174.8" y="29.4" transform="rotate(-90 174.8 29.4)">7,50</text>
<text x="180.8" y="29.4" transform="rotate(-90 180.8 29.4)">10</text>
<text x="186.8" y="29.4" transform="rotate(-90 186.8 29.4)">10</text>
<text x="240.8" y="29.4" transform="rotate(-90 240.8 29.4)">10</text>
<text x="246.8" y="29.9" transform="rotate(-90 246.8 29.9)">10</text>
<text x="252.8" y="29.6" transform="rotate(-90 252.8 29.6)">10</text>
<text x="258.8" y="29.4" transform="rotate(-90 258.8 29.4)">15</text>
<text x="264.8" y="29.9" transform="rotate(-90 264.8 29.9)">16</text>
<text x="270.8" y="29.9" transform="rotate(-90 270.8 29.9)">16</text>
<text x="276.8" y="29.4" transform="rotate(-90 276.8 29.4)">25</text>
<text x="282.8" y="29.4" transform="rotate(-90 282.8 29.4)">35</text>
<text x="288.8" y="29.4" transform="rotate(-90 288.8 29.4)">45</text>
<text x="294.8" y="29.4" transform="rotate(-90 294.8 29.4)">55</text>
<text x="198.8" y="30.6" transform="rotate(-90 198.8 30.6)">10</text>
<text x="234.8" y="30.1" transform="rotate(-90 234.8 30.1)">10</text>
<text x="126.8" y="56.9" transform="rotate(-90 126.8 56.9)">5</text>
<text x="132.8" y="57.2" transform="rotate(-90 132.8 57.2)">5</text>
<text x="138.8" y="57.2" transform="rotate(-90 138.8 57.2)">5</text>
<text x="144.8" y="57.2" transform="rotate(-90 144.8 57.2)">5</text>
<text x="150.8" y="57" transform="rotate(-90 150.8 57)">6</text>
<text x="174.8" y="59.8" transform="rotate(-90 174.8 59.8)">10</text>
<text x="180.8" y="59.8" transform="rotate(-90 180.8 59.8)">10</text>
<text x="186.8" y="59.8" transform="rotate(-90 186.8 59.8)">10</text>
<text x="192.8" y="59.8" transform="rotate(-90 192.8 59.8)">10</text>
<text x="204.8" y="59.1" transform="rotate(-90 204.8 59.1)">10</text>
<text x="210.8" y="59.3" transform="rotate(-90 210.8 59.3)">10</text>
<text x="216.8" y="59.3" transform="rotate(-90 216.8 59.3)">16</text>
<text x="222.8" y="59.3" transform="rotate(-90 222.8 59.3)">16</text>
<text x="4.3" y="63.3" transform="rotate(-90 4.3 63.3)">3,30</text>
<text x="10.3" y="63.3" transform="rotate(-90 10.3 63.3)">3,30</text>
<text x="16.3" y="63.3" transform="rotate(-90 16.3 63.3)">3,30</text>
<text x="22.3" y="62.5" transform="rotate(-90 22.3 62.5)">3,30</text>
<text x="28.3" y="62.5" transform="rotate(-90 28.3 62.5)">3,30</text>
<text x="34.3" y="62.5" transform="rotate(-90 34.3 62.5)">3,30</text>
<text x="42.6" y="61.9">3,30</text>
<text x="102.8" y="62.5" transform="rotate(-90 102.8 62.5)">3,30</text>
<text x="108.8" y="63.3" transform="rotate(-90 108.8 63.3)">3,30</text>
<text x="114.8" y="62.5" transform="rotate(-90 114.8 62.5)">3,30</text>
<text x="120.8" y="63.3" transform="rotate(-90 120.8 63.3)">3,30</text>
<text x="156.8" y="63.7" transform="rotate(-90 156.8 63.7)">7,50</text>
<text x="162.8" y="63.7" transform="rotate(-90 162.8 63.7)">7,50</text>
<text x="168.8" y="63.3" transform="rotate(-90 168.8 63.3)">7,50</text>
<text x="53.5" y="67.9">5</text>
<text x="84.9" y="67.9">5</text>
<text x="32.6" y="73.9">3,30</text>
<text x="88.4" y="73.9">3,30</text>
<text x="8.8" y="78.7" transform="rotate(-45 8.8 78.7)">5</text>
<text x="37.6" y="79.9">3,30</text>
<text x="98.4" y="79.9">3,30</text>
<text x="126.7" y="81.1" transform="rotate(45 126.7 81.1)">5</text>
<text x="51.5" y="85.9">5</text>
<text x="103.6" y="85.9">5</text>
<text x="29.8" y="92">10</text>
<text x="82.9" y="91.9">5</text>
<text x="120.1" y="90.9" transform="rotate(45 120.1 90.9)">3,30</text>
<text x="130.1" y="90.9" transform="rotate(45 130.1 90.9)">3,30</text>
<text x="29.8" y="98">10</text>
<text x="91.9" y="97.9">6</text>
<text x="29.8" y="104">20</text>
<text x="98.7" y="104">10</text>
<text x="35.4" y="110">24</text>
<text x="98.7" y="110">10</text>
<text x="40.4" y="116">24</text>
<text x="98.2" y="116">10</text>
<text x="108.8" y="117.4" transform="rotate(-90 108.8 117.4)">20</text>
<text x="45.4" y="122">24</text>
<text x="93.1" y="122">24</text>
<text x="49" y="128">40</text>
<text x="44" y="134">138</text>
<text x="83.1" y="134">24</text>
<text x="102.8" y="136.3" transform="rotate(-90 102.8 136.3)">3</text>
<text x="87.9" y="140">30</text>
<text x="87.9" y="146">30</text>
<text x="98.7" y="152">215,45</text>
<text x="79.5" y="158">40</text>
<text x="81.9" y="164">138</text>
<text x="46.4" y="170">200</text>
<text x="98.7" y="170">245,45</text>
<text x="119.1" y="176.3">PONTIFICIA UNIVERSIDAD</text>
<text x="56.5" y="182">238</text>
<text x="119.1" y="180.8">JAVERIANA</text>
<text x="242" y="180.8">RIN</text>
<text x="71.9" y="188">338</text>
<text x="118.3" y="191.1">Diseño:</text>
<text x="183.5" y="191.1">ISO E</text>
<text x="208.9" y="191.1">P 1</text>
<text x="269.5" y="191.8">Escala</text>
<text x="54" y="194">338</text>
<text x="206.8" y="197.4">mm</text>
<text x="269.5" y="196.3">1:1</text>
<text x="77.6" y="200">385</text>
<text x="119.1" y="198.2">Reviso:</text>
<text x="176.8" y="198.2">26/11/2025</text>
</g>
<text font-size="2.9" x="14.9" y="207.6">Producto SOLIDWORKS Educational. Solo para uso en la enseñanza.</text>
<text font-size="2.8" x="138.5" y="189.7">Juan Sebastian Gonzalez</text>
</svg>
